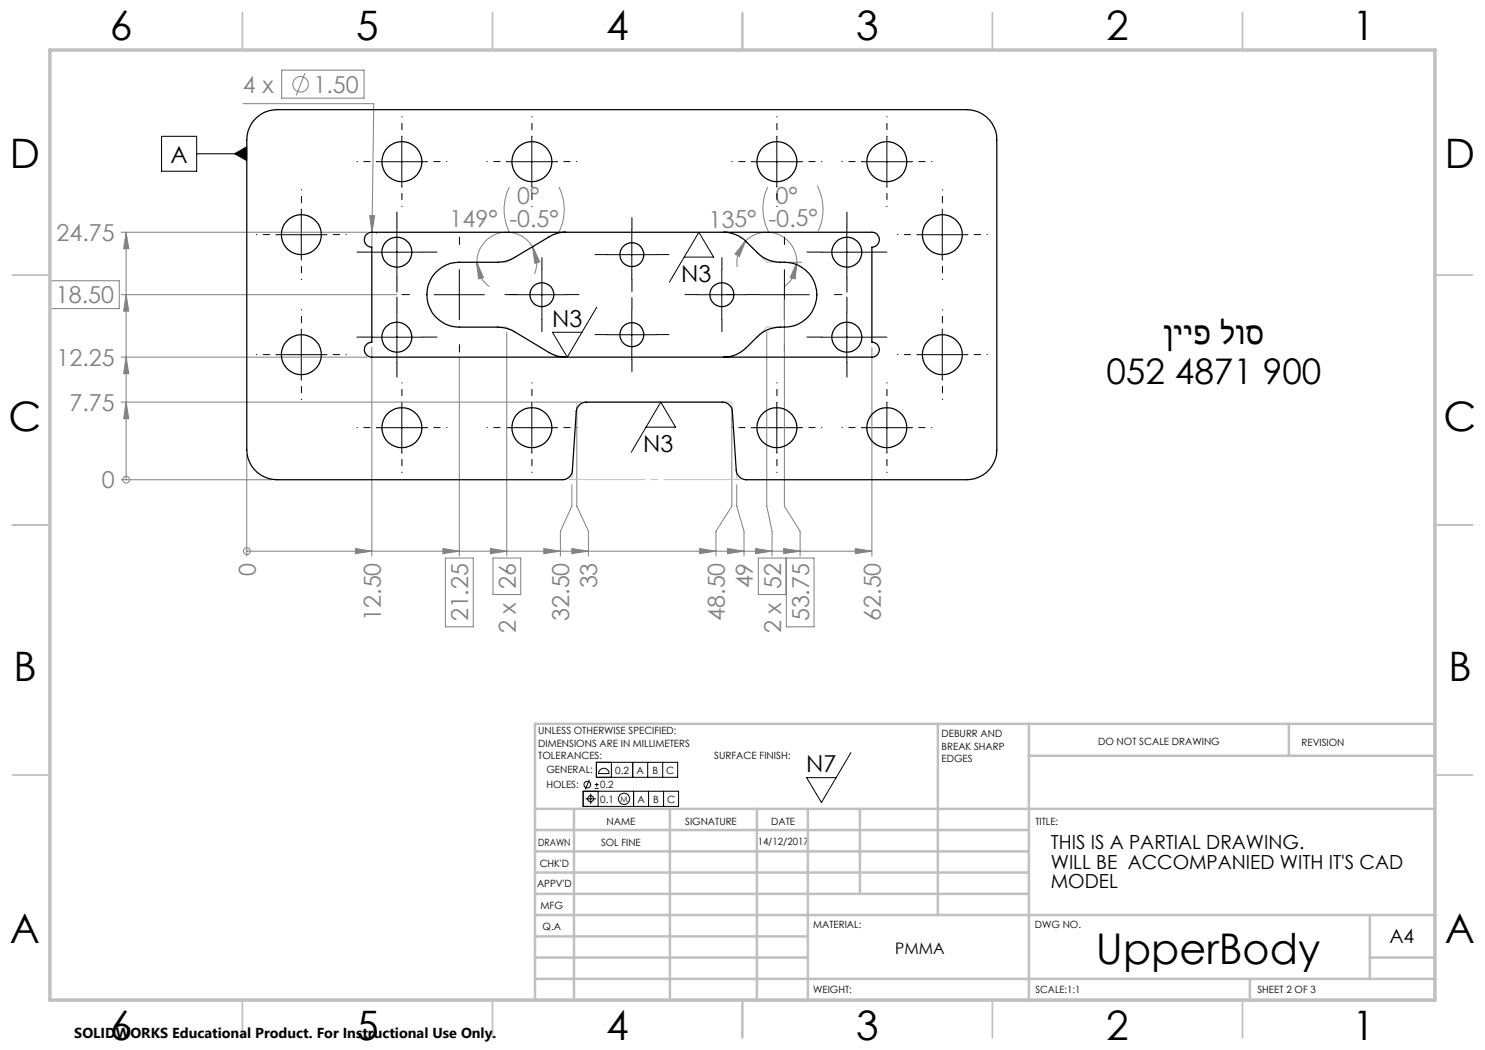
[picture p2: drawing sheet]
<svg xmlns="http://www.w3.org/2000/svg" width="297mm" height="210mm" viewBox="0 0 297 210" stroke-linecap="round" stroke-linejoin="round" font-family="sans-serif">
<g fill="none" stroke="#808080" stroke-width=".2">
<path d="M56.3 14h16.5v5.6h-16.5zM61 14.6l-1.8 4.5M48.6 20.7h26.2l-.4 28.8M101.9 37.4a10.2 10.2 0 0 0 0 9.1M111.8 37.4a9.9 9.9 0 0 1 0 9.1M153.6 37.4a10 10 0 0 0 .1 9M163.4 37.1a10.1 10.1 0 0 1 .2 9.1M10.1 56.2h13.7v5.5h-13.7zM24.2 46.5h49.2M24.2 58.9h55.2M25.2 46.5l.6 3.2h-1.1zM25.2 58.9l.6 3.3h-1.1z"/>
<path d="M25.2 46.5v49.4M73.9 43.1h1l-.5 3.4zM75.2 46.7h.1M95.4 52.4l1.3 3.1-1 .3zM95.4 52.4a6.1 6.1 0 0 0 2.5 4.9M106.5 49.3l1.4 3.1-.9 .3zM106.5 49.3a6 6 0 0 0-6.8-2.7 6 6 0 0 0-4.3 5.8M106.5 49.3a6.1 6.1 0 0 1 .4 5.5M149.1 48.2l-1.2 3.1-.9-.5zM149.1 48.2a6 6 0 0 1 6.6-1.3 6 6 0 0 1 3.7 5.5M149.1 48.2a6.1 6.1 0 0 0-1.6 5.2M156.9 59.9v41.3l3.1 5v5"/>
<path d="M157.9 52.4h2.5M159.4 52.4l-.4 3.4-1-.3zM159.4 52.4a6.1 6.1 0 0 1-2.5 4.9M24.2 71.4h49.2M25.2 71.4l.6 3.3h-1.1zM74.4 69.5v41.7M91.9 71.4v39.8M101.4 66.4v44.8M153.4 66.4v34.8l1 5v5M174.4 69.5v41.7M24.2 95.9h30.2M24.2 80.4h92"/>
<path d="M25.2 80.4l.6 3.3h-1.1zM25.2 95.9h.1M49.4 90.9v20.3M114.4 96.9v4.3l-2.3 5v5M115.4 81.4v19.8l2.3 5v5M146.4 81.4v19.8l-3.2 5v5M147.4 96.9v4.3l1.4 5v5M49.4 110.2h.1M49.4 110.2h125M71.1 109.7l3.3 .5-3.3 .5zM88.6 109.7l3.3 .5-3.3 .5zM89.1 111.6h5.6v13.8h-5.6z"/>
<path d="M98.1 109.7l3.3 .5-3.3 .5zM98.6 111.6h5.5v7.3h-5.5zM108.8 109.7l3.3 .5-3.3 .5zM114.4 109.7l3.3 .5-3.3 .5zM139.9 109.7l3.3 .5-3.3 .5zM145.5 109.7l3.3 .5-3.3 .5zM151.1 109.7l3.3 .5-3.3 .5zM151.7 111.6h5.5v7.3h-5.5zM156.7 109.7l3.3 .5-3.3 .5zM157.3 111.6h5.5v13.8h-5.5zM171.1 109.7l3.3 .5-3.3 .5z"/>
<circle cx="60.1" cy="16.9" r="1.55"/>
<circle cx="25.3" cy="95.9" r=".68"/>
<circle cx="49.4" cy="110.2" r=".68"/>
</g>
<g fill="none" stroke="#000" stroke-width=".2">
<path d="M32.3 27.3h7v6.9h-7zM39.3 30.8h10.1M46.9 30.8l2.5-1.5v2.8zM75.4 32.3h10M80.4 27.3v10.1M101.4 32.3h10M106.4 27.3v10.1M150.4 32.3h10M155.4 27.3v10.1M172.4 32.3h10M177.4 27.3v10.1M55.3 46.9h10"/>
<path d="M60.3 41.9v10M74.4 50.4h10M79.4 45.4v10M86.9 58.9h10M91.9 53.9v10.1M103.4 58.9h10M108.4 53.9v10.1M121.4 50.9h10M126.4 45.9v10M136.8 51.4h5.9l-2.9-4.9-5.9 9.9M139.4 58.9h10M144.4 53.9v10.1"/>
<path d="M151.9 58.9h10M156.9 53.9v10.1M164.4 50.4h10M169.4 45.4v10M183.5 46.9h10M188.5 41.9v10M55.3 70.9h10M60.3 65.9v10M74.4 67.4h10M79.4 62.4v10.1M119.3 61.4l-5.8 10-3-4.9h5.9M121.4 66.9h10"/>
<path d="M126.4 61.9v10M164.4 67.4h10M169.4 62.4v10.1M183.5 70.9h10M188.5 65.9v10M75.4 85.5h10M80.4 80.5v10M101.4 85.5h10M106.4 80.5v10M129.2 85.4h5.9l-2.9-5-5.9 10M150.4 85.5h10M155.4 80.5v10"/>
<path d="M172.4 85.5h10M177.4 80.5v10M116.6 158.2h19.1v3.1h-19.1zM117.1 159.8h2.1M117.9 156l-.8 1.9M118.1 158.7v2.1M119 157.7h.7M119 156.9h.7M119.3 152.5h16.2v3h-16.2zM119.3 156.6v.7M119.6 158.2v3.1M120.1 153.9a1.05 1.05 0 0 1 1.1-.1 1.05 1.05 0 0 1 .6 .9h-2.1l.1-.4z"/>
<path d="M122.3 152.5v3M126.5 152.5v3M126.7 158.2v3.1M129.5 152.5v3M129.7 158.2v3.1M132.5 152.5v3M132.7 158.2v3.1M170.2 150.5l-5.9 10-3-5h6"/>
<circle cx="117.5" cy="156.9" r=".68"/>
<circle cx="118.1" cy="159.7" r=".61"/>
<circle cx="124.8" cy="159.8" r="1.13"/>
</g>
<g fill="none" stroke="#000" stroke-width=".2" stroke-dasharray="15.2 1.3 1.3 1.3">
<path d="M74.4 50.4h-3M79.4 45.4v-3M79.4 55.4v3M81.9 58.9h-1.5M84.4 50.4h3M91.9 48.9v-1.5M101.9 58.9h1.5M103.4 58.9h-2.4M108.4 53.9v-2.4M113.4 58.9h2.4M121.4 50.9h-2.4M126.4 45.9v-2.4"/>
<path d="M126.4 55.9v2.4M131.4 50.9h2.4M139.4 58.9h-2.4M144.4 53.9v-2.4M146.9 58.9h-1.5M149.4 58.9h2.4M156.9 48.9v-1.5M164.4 50.4h-3M166.9 58.9h1.5M169.4 45.4v-3M169.4 55.4v3M174.4 50.4h3"/>
<path d="M74.4 67.4h-3M79.4 62.4v-3M79.4 72.4v3M84.4 67.4h3M91.9 68.9v1.5M108.4 63.9v2.4M121.4 66.9h-2.4M126.4 61.9v-2.4M126.4 71.9v2.4M131.4 66.9h2.4M144.4 63.9v2.4M156.9 68.9v1.5"/>
<path d="M164.4 67.4h-3M169.4 62.4v-3M169.4 72.4v3M174.4 67.4h3"/>
</g>
<g fill="none" stroke="#000" stroke-width=".2" stroke-dasharray="15.2 1.3 1.3 1.3" stroke-dashoffset="15.1">
<path d="M75.4 32.3h-4M80.4 27.3v-4M80.4 37.3v4M85.4 32.3h4M101.4 32.3h-4M106.4 27.3v-4M106.4 37.3v4M111.4 32.3h4M150.4 32.3h-4M155.4 27.3v-4M155.4 37.3v4M160.4 32.3h4"/>
<path d="M172.4 32.3h-4M177.4 27.3v-4M177.4 37.3v4M182.4 32.3h4M55.3 46.9h-4M60.3 41.9v-4M60.3 51.9v4M65.3 46.9h4M183.5 46.9h-4M188.5 41.9v-4M188.5 51.9v4M193.5 46.9h4"/>
<path d="M55.3 70.9h-4M60.3 65.9v-4M60.3 75.9v4M65.3 70.9h4M183.5 70.9h-4M188.5 65.9v-4M188.5 75.9v4M193.5 70.9h4M75.4 85.5h-4M80.4 80.5v-4M80.4 90.5v4M85.4 85.5h4"/>
<path d="M101.4 85.5h-4M106.4 80.5v-4M106.4 90.5v4M111.4 85.5h4M150.4 85.5h-4M155.4 80.5v-4M155.4 90.5v4M160.4 85.5h4M172.4 85.5h-4M177.4 80.5v-4M177.4 90.5v4M182.4 85.5h4"/>
</g>
<path d="M112.5 95.9h36.8" fill="none" stroke="#c0c0c0" stroke-width=".2" stroke-dasharray="15.2 1.3 1.3 1.3" stroke-dashoffset="-1.2"/>
<g fill="none" stroke="#c0c0c0" stroke-width=".2" stroke-dasharray="15.2 1.3 1.3 1.3">
<path d="M99.6 52.4h1.8M101.4 52.4l1.5-.9M153.4 52.4l-1.9-1.9M156.1 52.4h-2.7M99.6 65.4h1.8M101.4 65.4l1.5 .9M153.4 65.4l-1.9 1.9M156.1 65.4h-2.7M114.5 94l-.1 1.9M115.3 82.3l.1-1.9M117.3 80.4h-1.9M144.5 80.4h1.9"/>
<path d="M146.5 82.3l-.1-1.9M147.3 94l.1 1.9"/>
</g>
<g fill="none" stroke="#c0c0c0" stroke-width=".35">
<path d="M48.5 2.5v7.5M98.5 2.5v7.5M148.5 2.5v7.5M198.5 2.5v7.5M248.5 2.5v7.5M2.5 55h7.5M287 55h7.5M2.5 105h7.5M287 105h7.5M2.5 155h7.5M287 155h7.5M48.5 200v7.5"/>
<path d="M98.5 200v7.5M148.5 200v7.5M198.5 200v7.5M248.5 200v7.5"/>
</g>
<g fill="none" stroke="#c0c0c0" stroke-width=".5">
<path d="M187.6 144.8v38.2M205.8 144.8v55.2M205.8 151.2h81.2M257.8 144.8v6.4M287 144.8h-180v55.2M107 161.8h180M107 178.8h98.8M107 174.5h98.8M107 170.3h98.8M107 166h98.8M114.8 161.8v38.2M134 161.8v38.2"/>
<path d="M151.4 161.8v38.2M161.6 161.8v38.2M172 161.8v17M107 195.8h180M107 191.5h54.6M107 187.3h54.6M107 183h180M250 195.8v4.2M274 191.5h13M274 183v12.8"/>
</g>
<path d="M10 10h277v190h-277z" fill="none" stroke="#c0c0c0" stroke-width=".7"/>
<path d="M46.9 30.8l2.5-1.5v2.8z" fill="#000"/>
<g fill="#808080">
<path d="M73.9 43.1h1l-.5 3.4z"/>
<path d="M25.2 80.4l.6 3.3h-1.1zM25.2 71.4l.6 3.3h-1.1zM25.2 46.5l.6 3.2h-1.1zM25.2 58.9l.6 3.3h-1.1z"/>
<path d="M71.1 109.7l3.3 .5-3.3 .5zM88.6 109.7l3.3 .5-3.3 .5zM156.7 109.7l3.3 .5-3.3 .5zM108.8 109.7l3.3 .5-3.3 .5zM145.5 109.7l3.3 .5-3.3 .5zM171.1 109.7l3.3 .5-3.3 .5zM114.4 109.7l3.3 .5-3.3 .5zM139.9 109.7l3.3 .5-3.3 .5zM98.1 109.7l3.3 .5-3.3 .5zM151.1 109.7l3.3 .5-3.3 .5z"/>
<path d="M106.5 49.3l1.4 3.1-.9 .3zM95.4 52.4l1.3 3.1-1 .3z"/>
<path d="M159.4 52.4l-.4 3.4-1-.3zM149.1 48.2l-1.2 3.1-.9-.5z"/>
</g>
<g fill="none" stroke="#000" stroke-width=".25">
<path d="M50.8 24a5.9 5.9 0 0 1 4.6-2.1h138a6 6 0 0 1 6 6v62a6 6 0 0 1-6 6h-44.1a2.06 2.06 0 0 1-2.1-1.8l-.7-11.8a1.99 1.99 0 0 0-2-1.9h-27.3a2.06 2.06 0 0 0-1.9 1.9l-.8 11.8a1.99 1.99 0 0 1-2 1.8h-57.1a6 6 0 0 1-6-6v-62a5.9 5.9 0 0 1 1.4-3.9zM73.2 46.9l.7-.4h.5h100a1.5 1.5 0 0 1 1.5 1.5 1.5 1.5 0 0 1-1.5 1.5v18.9a1.5 1.5 0 0 1 1.5 1.5 1.5 1.5 0 0 1-1.5 1.5h-100a1.5 1.5 0 0 1-1.5-1.5 1.5 1.5 0 0 1 1.5-1.5v-18.9a1.5 1.5 0 0 1-1.4-.9 1.5 1.5 0 0 1 .2-1.7zM113.2 46.5a6.1 6.1 0 0 0-3.4 .9l-6.9 4.1a6.3 6.3 0 0 1-3.3 .9h-7.7a6.5 6.5 0 0 0-6.5 6.5 6.5 6.5 0 0 0 6.5 6.5h7.7a6.7 6.7 0 0 1 3.3 .9l6.9 4.2a6.1 6.1 0 0 0 3.4 .9M144.7 46.5a6.4 6.4 0 0 1 4.6 1.9 13.7 13.7 0 0 0 3.7 3.3l1.2 .5 1.2 .2a7.2 7.2 0 0 1 6.4 2.3 6.5 6.5 0 0 1 .8 7.3 6.5 6.5 0 0 1-6.5 3.4 6.4 6.4 0 0 0-4.6 1.9 13.7 13.7 0 0 1-3.8 3.4l-1.8 .6-1.2 .1"/>
<circle cx="80.4" cy="32.3" r="4"/>
<circle cx="106.4" cy="32.3" r="4"/>
<circle cx="155.4" cy="32.3" r="4"/>
<circle cx="177.4" cy="32.3" r="4"/>
<circle cx="60.3" cy="46.9" r="4"/>
<circle cx="79.4" cy="50.4" r="3"/>
<circle cx="108.4" cy="58.9" r="2.4"/>
<circle cx="126.4" cy="50.9" r="2.39"/>
<circle cx="144.4" cy="58.9" r="2.39"/>
<circle cx="169.4" cy="50.4" r="2.99"/>
<circle cx="188.5" cy="46.9" r="4"/>
<circle cx="60.3" cy="70.9" r="4"/>
<circle cx="79.4" cy="67.4" r="3"/>
<circle cx="126.4" cy="66.9" r="2.4"/>
<circle cx="169.4" cy="67.4" r="2.99"/>
<circle cx="188.5" cy="70.9" r="4"/>
<circle cx="80.4" cy="85.5" r="4"/>
<circle cx="106.4" cy="85.5" r="4"/>
<circle cx="155.4" cy="85.5" r="4"/>
<circle cx="177.4" cy="85.5" r="4"/>
</g>
<text font-size="8.5" x="219.2" y="192.7">UpperBody</text>
<g font-size="8.1">
<text x="22" y="8">6</text>
<text x="71.2" y="8">5</text>
<text x="121.2" y="8">4</text>
<text x="171.3" y="8">3</text>
<text x="221.3" y="8">2</text>
<text x="270.5" y="8">1</text>
<text x="2" y="33.6">D</text>
<text x="289" y="33.6">D</text>
<text x="1.7" y="86.1">C</text>
<text x="288.7" y="86.1">C</text>
<text x="2.7" y="136.1">B</text>
<text x="289.7" y="136.1">B</text>
<text x="2" y="188.6">A</text>
<text x="289" y="188.6">A</text>
<text x="22" y="208">6</text>
<text x="71.2" y="208">5</text>
<text x="121.2" y="208">4</text>
<text x="171.3" y="208">3</text>
<text x="221.3" y="208">2</text>
<text x="270.5" y="208">1</text>
</g>
<g font-size="7.1">
<text x="232.7" y="68.8">ןייפ לוס</text>
<text x="221.3" y="76.8">052 4871 900</text>
</g>
<g font-size="4.7" fill="#808080">
<text x="48.6" y="18.5">4 x</text>
<text x="62.7" y="18.5">1.50</text>
<text x="103.5" y="40.9">0°</text>
<text x="155.2" y="40.8" transform="rotate(-1 155.2 40.8)">0°</text>
<text x="89.9" y="45.4">149° -0.5°</text>
<text x="141.8" y="45.6" transform="rotate(-1 141.8 45.6)">135° -0.5°</text>
<text x="11.3" y="48.2">24.75</text>
<text x="11.2" y="60.7">18.50</text>
<text x="11.3" y="73.2">12.25</text>
<text x="13.9" y="82.2">7.75</text>
<text x="20.4" y="97.7">0</text>
<text x="51.2" y="115.1" transform="rotate(-90 51.2 115.1)">0</text>
<text x="103.1" y="117.8" transform="rotate(-90 103.1 117.8)">26</text>
<text x="119.5" y="117.7" transform="rotate(-90 119.5 117.7)">33</text>
<text x="150.6" y="117.7" transform="rotate(-90 150.6 117.7)">49</text>
<text x="156.2" y="117.8" transform="rotate(-90 156.2 117.8)">52</text>
<text x="76.2" y="124.2" transform="rotate(-90 76.2 124.2)">12.50</text>
<text x="93.7" y="124.3" transform="rotate(-90 93.7 124.3)">21.25</text>
<text x="113.8" y="124.2" transform="rotate(-90 113.8 124.2)">32.50</text>
<text x="145" y="124.2" transform="rotate(-90 145 124.2)">48.50</text>
<text x="161.8" y="124.3" transform="rotate(-90 161.8 124.3)">53.75</text>
<text x="176.1" y="124.2" transform="rotate(-90 176.1 124.2)">62.50</text>
<text x="103.1" y="126.7" transform="rotate(-90 103.1 126.7)">2 x</text>
<text x="156.2" y="126.7" transform="rotate(-90 156.2 126.7)">2 x</text>
</g>
<g font-size="4.7">
<text x="34.1" y="32.5">A</text>
<text x="136.2" y="56.5">N3</text>
<text x="110.4" y="65.4">N3</text>
<text x="128.6" y="90.5">N3</text>
<text x="161.2" y="154.5">N7</text>
</g>
<g font-size="3.9">
<text x="210.2" y="169.8">THIS IS A PARTIAL DRAWING.</text>
<text x="210.2" y="173.7">WILL BE ACCOMPANIED WITH IT'S CAD</text>
<text x="210.2" y="177.6">MODEL</text>
<text x="277.9" y="188.5">A4</text>
</g>
<text font-size="3.2" x="179" y="190.9">PMMA</text>
<text font-size="2.9" x="14.9" y="207.6">SOLIDWORKS Educational Product. For Instructional Use Only.</text>
<g font-size="2">
<text x="107.6" y="146.9">UNLESS OTHERWISE SPECIFIED:</text>
<text x="107.6" y="149.4">DIMENSIONS ARE IN MILLIMETERS</text>
<text x="188.3" y="147.5">DEBURR AND</text>
<text x="188.3" y="150">BREAK SHARP</text>
<text x="219.6" y="149">DO NOT SCALE DRAWING</text>
<text x="260.3" y="149.2">REVISION</text>
<text x="107.6" y="151.9">TOLERANCES:</text>
<text x="109.3" y="154.7">GENERAL:</text>
<text x="123" y="154.7">0.2</text>
<text x="127.3" y="154.7">A</text>
<text x="130.5" y="154.7">B</text>
<text x="133.3" y="154.7">C</text>
<text x="142.8" y="151.9">SURFACE FINISH:</text>
<text x="188.3" y="152.5">EDGES</text>
<text x="109.3" y="157.7">HOLES:</text>
<text x="120" y="157.7">0.2</text>
<text x="120" y="160.5">0.1</text>
<text x="127.5" y="160.5">A</text>
<text x="130.7" y="160.5">B</text>
<text x="133.4" y="160.5">C</text>
<text x="121.3" y="165">NAME</text>
<text x="137" y="164.9">SIGNATURE</text>
<text x="154.2" y="164.9">DATE</text>
<text x="207.1" y="164.9">TITLE:</text>
<text x="107.6" y="169.1">DRAWN</text>
<text x="107.9" y="173.3">CHK'D</text>
<text x="120.2" y="169.1">SOL FINE</text>
<text x="151.5" y="168.9">14/12/2017</text>
<text x="107.4" y="177.4">APPV'D</text>
<text x="108.1" y="181.8">MFG</text>
<text x="108.5" y="186">Q.A</text>
<text x="162.7" y="185.5">MATERIAL:</text>
<text x="207" y="185.5">DWG NO.</text>
<text x="162.6" y="198.5">WEIGHT:</text>
<text x="207.1" y="198.6">SCALE:1:1</text>
<text x="251.5" y="198.6">SHEET 2 OF 3</text>
</g>
<text font-size="1.6" x="124.1" y="160.3">M</text>
</svg>
